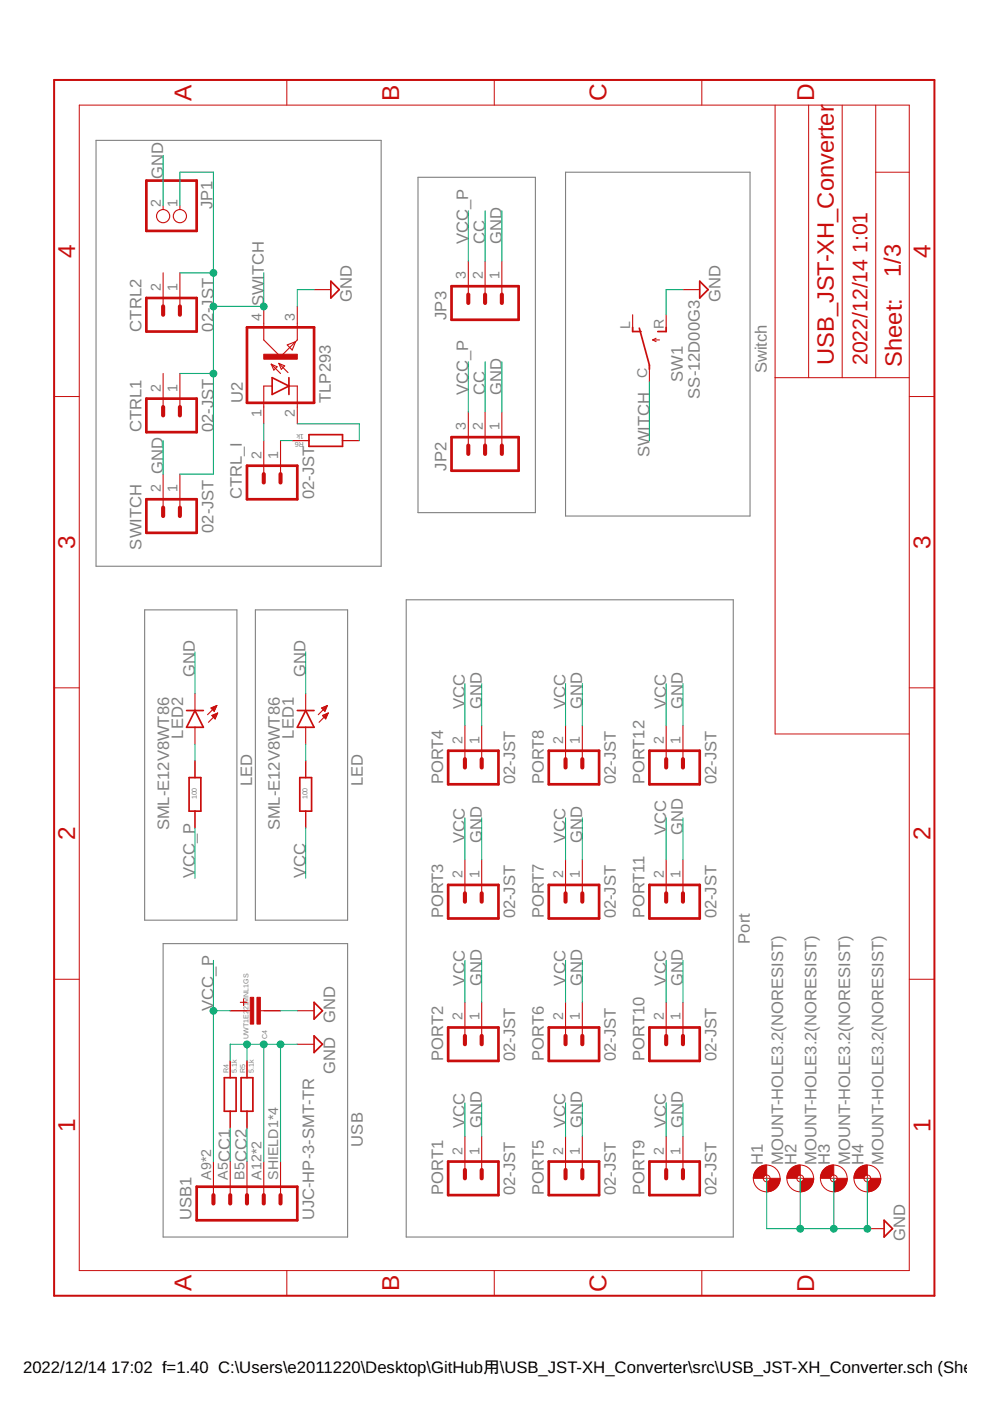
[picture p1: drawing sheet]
<svg xmlns="http://www.w3.org/2000/svg" width="210mm" height="297mm" viewBox="0 0 210 297" stroke-linecap="round" stroke-linejoin="round" font-family="sans-serif">
<path d="M20.4 29.8h60.4v90.3h-60.4zM88.6 37.6h24.9v71.1h-24.9zM119.9 36.5h39.1v72.9h-39.1zM30.7 129.3h19.5v65.8h-19.5zM54.1 129.3h19.6v65.8h-19.6zM86.1 127.2h69.4v135.1h-69.4zM34.6 200.1h39.1v62.2h-39.1z" fill="none" stroke="#808080" stroke-width=".23"/>
<g fill="none" stroke="#c90d0c" stroke-width=".21">
<path d="M60.8 17v5.3M104.8 17v5.3M148.8 17v5.3M16.8 22.3h176v247.1h-176zM164.3 22.3v133.3h28.5M171.4 22.3v57.8M178.6 22.3v57.8M185.7 36.5h7.1M185.7 22.3v57.8M11.5 84.1h5.3M164.3 80.1h28.5M192.8 84.1h5.3"/>
<path d="M11.5 145.8h5.3M192.8 145.8h5.3M11.5 207.6h5.3M192.8 207.6h5.3M161.9 249.8h1.4M162.6 249.1v1.4M169 249.8h1.4M169.7 249.1v1.4M176.1 249.8h1.4M176.8 249.1v1.4M183.2 249.8h1.4M183.9 249.1v1.4"/>
<path d="M60.8 269.4v5.3M104.8 269.4v5.3M148.8 269.4v5.3"/>
<circle cx="162.6" cy="249.9" r="2.84"/>
<circle cx="162.6" cy="249.9" r=".72"/>
<circle cx="169.7" cy="249.9" r="2.84"/>
<circle cx="169.7" cy="249.9" r=".72"/>
<circle cx="176.8" cy="249.9" r="2.84"/>
<circle cx="176.8" cy="249.9" r=".72"/>
<circle cx="183.9" cy="249.9" r="2.84"/>
<circle cx="183.9" cy="249.9" r=".72"/>
</g>
<path d="M11.5 17h186.6v257.7h-186.6z" fill="none" stroke="#c90d0c" stroke-width=".42"/>
<g fill="none" stroke="#c90d0c" stroke-width=".57">
<path d="M31 38.3h10.7v10.7h-10.7zM31 63.2h10.7v7.1h-10.7zM52.4 69.4h14.2v16h-14.2zM95.7 60.7h14.3v7.1h-14.3zM31 84.5h10.7v7.1h-10.7zM52.4 98.7h10.6v7.2h-10.6zM95.7 92.7h14.3v7.1h-14.3zM31 105.9h10.7v7.1h-10.7zM95 159.2h10.7v7.1h-10.7zM116.4 159.2h10.6v7.1h-10.6zM137.7 159.2h10.7v7.1h-10.7zM95 187.6h10.7v7.1h-10.7z"/>
<path d="M116.4 187.6h10.6v7.1h-10.6zM137.7 187.6h10.7v7.1h-10.7zM95 217.8h10.7v7.1h-10.7zM116.4 217.8h10.6v7.1h-10.6zM137.7 217.8h10.7v7.1h-10.7zM41.7 251.6h21.3v7.1h-21.3zM95 246.3h10.7v7.1h-10.7zM116.4 246.3h10.6v7.1h-10.6zM137.7 246.3h10.7v7.1h-10.7z"/>
</g>
<g fill="none" stroke="#c90d0c" stroke-width=".87">
<path d="M34.6 65v1.7M38.1 65v1.7M99.3 62.5v1.7M102.8 62.5v1.7M106.4 62.5v1.7M34.6 86.3v1.8M38.1 86.3v1.8M99.3 94.5v1.7M102.8 94.5v1.7M106.4 94.5v1.7M34.6 107.6v1.8M38.1 107.6v1.8"/>
<path d="M55.9 100.5v1.8M59.5 100.5v1.8M98.6 161v1.7M102.1 161v1.7M119.9 161v1.7M123.5 161v1.7M141.2 161v1.7M144.8 161v1.7M98.6 189.4v1.8M102.1 189.4v1.8M119.9 189.4v1.8M123.5 189.4v1.8"/>
<path d="M141.2 189.4v1.8M144.8 189.4v1.8M98.6 219.6v1.8M102.1 219.6v1.8M119.9 219.6v1.8M123.5 219.6v1.8M141.2 219.6v1.8M144.8 219.6v1.8M45.3 253.4v1.8M48.8 253.4v1.8M52.4 253.4v1.8M55.9 253.4v1.8"/>
<path d="M59.5 253.4v1.8M98.6 248.1v1.7M102.1 248.1v1.7M119.9 248.1v1.7M123.5 248.1v1.7M141.2 248.1v1.7M144.8 248.1v1.7"/>
</g>
<g fill="none" stroke="#c90d0c" stroke-width=".23">
<path d="M34.6 43.6v.8M34.6 57.8v7.2M38.1 43.6v.8M38.1 57.8v7.2M99.3 55.4v7.1M102.8 55.4v7.1M106.4 55.4v7.1M34.6 79.2v7.1M38.1 79.2v7.1M55.9 65v7.1l3.6 3.5 3.5-3.5v-7.1M57.5 77.2l1.3 .6-.7 .7zM57.5 77.2l2 2"/>
<path d="M59.1 77l2 2M59.1 77l1.3 .6-.8 .7zM60.9 73.1l1.8-.7-.7 1.8zM66.6 61.4h3.5M134.1 66.7v3.6M137.7 77.4v3.6M138.4 72.1l.7 .3M138.4 72.1h1.4M139.1 71.7l-.7 .4M141.2 66.7v3.6M144.8 61.4h3.6M55.9 93.4v7.1"/>
<path d="M57.7 81.9h-1.8v8M59.5 93.4v7.1M61.3 81.9h1.7v8M62 93.4h3.5M72.6 93.4h3.6M99.3 87.4v7.1M102.8 87.4v7.1M106.4 87.4v7.1M34.6 100.5v7.1M38.1 100.5v7.1M41.3 147.1v3.5M41.3 154.2v3.6"/>
<path d="M44.9 150v.3M45.1 150v.5M45.1 151.6v.3M45.3 149.9v.7M45.3 151.6v.5M45.4 149.8v1M45.4 151.5v.8M45.6 149.7v.7M45.6 151.4v1M45.8 149.6v.4M45.8 151.3v.7M46 149.6l-2 1.9"/>
<path d="M46 151.3v.3M46 149.6l-.6 1.2M46 149.6l-1.3 .5 .7 .7M46.1 151.2l-1.9 1.9M46.1 151.2l-.5 1.2M46.1 151.2l-1.2 .5 .7 .7M64.8 147.1v3.5M64.8 154.2v3.6M68.2 150.1l1.2-.5-.5 1.2zM68.3 150.1v.1M68.4 151.7l1.2-.5-.5 1.2zM68.5 150v.4"/>
<path d="M68.5 151.7v.1M68.7 149.9v.7M68.7 151.6v.4M68.9 149.8v1M68.9 151.5v.7M69 149.8v.7M69 151.4v1M69.2 149.7v.4M69.2 151.3v.8M69.4 149.6h.1M69.4 151.3v.4M69.4 149.6l-1.9 1.9"/>
<path d="M69.6 151.2h.1M69.6 151.2l-2 1.9M98.6 153.8v7.2M102.1 153.8v7.2M119.9 153.8v7.2M123.5 153.8v7.2M141.2 153.8v7.2M144.8 153.8v7.2M41.3 161.3v3.6M41.3 172v3.5M64.8 161.3v3.6M64.8 172v3.5"/>
<path d="M98.6 182.3v7.1M102.1 182.3v7.1M119.9 182.3v7.1M123.5 182.3v7.1M141.2 182.3v7.1M144.8 182.3v7.1M48.8 214.3h4.3M50.9 212.5h1.5M51.6 211.8v1.4M55.2 214.3h4.3M63 214.3h3.6M98.6 212.5v7.1"/>
<path d="M102.1 212.5v7.1M119.9 212.5v7.1M123.5 212.5v7.1M141.2 212.5v7.1M144.8 212.5v7.1M48.8 224.9v3.6M48.8 235.6v3.6M52.4 224.9v3.6M52.4 235.6v3.6M63 221.4h3.6M45.3 246.3v7.1M48.8 246.3v7.1"/>
<path d="M52.4 246.3v7.1M55.9 246.3v7.1M59.5 246.3v7.1M98.6 240.9v7.2M102.1 240.9v7.2M119.9 240.9v7.2M123.5 240.9v7.2M141.2 240.9v7.2M144.8 240.9v7.2M183.9 260.5h3.6"/>
<circle cx="34.6" cy="45.8" r="1.4"/>
<circle cx="38.1" cy="45.8" r="1.4"/>
</g>
<g fill="none" stroke="#c90d0c" stroke-width=".36">
<path d="M70.1 59.6l1.8 1.8-1.8 1.8zM148.4 59.6l1.7 1.8-1.7 1.8zM134.1 69.4v.9h1.8M135.6 69.6l2.1 7.8v.9M141.2 69.4v.9h-1.7M57.7 80.1l3.6 1.8-3.6 1.7zM61.3 80.1v3.5M65.5 92.2h7.1v2.4h-7.1zM39.6 150.6h3.5M41.3 150.6l1.8 3.6h-3.5zM63 150.6h3.6M64.8 150.6l1.8 3.6h-3.6z"/>
<path d="M40.1 164.9h2.5v7.1h-2.5zM63.6 164.9h2.5v7.1h-2.5zM66.6 212.5l1.8 1.8-1.8 1.8zM66.6 219.6l1.8 1.8-1.8 1.8zM47.6 228.5h2.5v7.1h-2.5zM51.1 228.5h2.5v7.1h-2.5zM187.5 258.7l1.7 1.8-1.7 1.8z"/>
</g>
<g fill="#c90d0c" stroke="#c90d0c" stroke-width=".21">
<path d="M160.4 248l1.1-.8 1.1-.2v2.1l-.6 .3-.1 .4h-2.2l.2-1z" fill-rule="evenodd"/>
<path d="M162.6 250.5l.6-.2 .1-.5h2.1a2.83 2.83 0 0 1-2.8 2.9z" fill-rule="evenodd"/>
<path d="M167.5 248l1.1-.8 1.1-.2v2.1l-.6 .3-.1 .4h-2.2l.2-1z" fill-rule="evenodd"/>
<path d="M169.7 250.5l.6-.2 .1-.5h2.1a2.83 2.83 0 0 1-2.8 2.9z" fill-rule="evenodd"/>
<path d="M174.6 248l1.1-.8 1.1-.2v2.1l-.6 .3-.1 .4h-2.2l.3-1z" fill-rule="evenodd"/>
<path d="M176.8 250.5l.4-.1 .3-.6h2.1a2.83 2.83 0 0 1-2.8 2.9z" fill-rule="evenodd"/>
<path d="M181.7 248l1.1-.8 1.1-.2v2.1l-.4 .2-.3 .5h-2.1l.2-1z" fill-rule="evenodd"/>
<path d="M183.9 250.5l.4-.1 .3-.6h2.2a2.83 2.83 0 0 1-2.9 2.9z" fill-rule="evenodd"/>
</g>
<g fill="#c90d0c" stroke="#c90d0c" stroke-width=".21">
<path d="M55.9 75.1h7.1v1.1h-7.1z"/>
<path d="M54.5 211.5h.7v5.6h-.7z"/>
<path d="M53.1 211.5h.7v5.6h-.7z"/>
</g>
<g fill="none" stroke="#0dab76" stroke-width=".23">
<path d="M34.6 33v10.6M38.1 43.6v-7.1h7.2v64h-7.2M38.1 57.8h7.2M55.9 57.8v7.2h-10.6M99.3 44.7v10.7M102.8 44.7v10.7M106.4 44.7v10.7M38.1 79.2h7.2M66.6 61.4h-3.6v3.6M99.3 76.7v10.7M102.8 76.7v10.7M106.4 76.7v10.7"/>
<path d="M144.8 61.4h-3.6v5.3M34.6 93.4v7.1M55.9 89.9v3.5M59.5 93.4h2.5M63 89.9h13.2v3.5M137.7 81v12.4M41.3 138.2v8.9M64.8 138.2v8.9M41.3 157.8v3.5M64.8 157.8v3.5M98.6 144.9v8.9M102.1 144.9v8.9"/>
<path d="M119.9 144.9v8.9M123.5 144.9v8.9M141.2 144.9v8.9M144.8 144.9v8.9M41.3 175.5v10.7M64.8 175.5v10.7M98.6 173.4v8.9M102.1 173.4v8.9M119.9 173.4v8.9M123.5 173.4v8.9M141.2 173.4v8.9M144.8 173.4v8.9"/>
<path d="M45.3 214.3h3.5M45.3 203.6v42.7M59.5 214.3h3.5M98.6 203.6v8.9M102.1 203.6v8.9M119.9 203.6v8.9M123.5 203.6v8.9M141.2 203.6v8.9M144.8 203.6v8.9M48.8 239.2v7.1M52.4 221.4v3.5M52.4 239.2v7.1"/>
<path d="M55.9 221.4v24.9M59.5 221.4v24.9M63 221.4h-14.2v3.5M98.6 233.8v7.1M102.1 233.8v7.1M119.9 233.8v7.1M123.5 233.8v7.1M141.2 233.8v7.1M144.8 233.8v7.1M162.6 249.8v10.7h21.3v-10.7M169.7 249.8v10.7M176.8 249.8v10.7"/>
</g>
<g fill="#0dab76" stroke="#0dab76" stroke-width=".21">
<circle cx="183.9" cy="260.5" r=".72"/>
<circle cx="176.8" cy="260.5" r=".72"/>
<circle cx="169.7" cy="260.5" r=".72"/>
<circle cx="59.5" cy="221.4" r=".72"/>
<circle cx="55.9" cy="221.4" r=".72"/>
<circle cx="52.4" cy="221.4" r=".72"/>
<circle cx="45.3" cy="214.3" r=".72"/>
<circle cx="45.3" cy="79.2" r=".72"/>
<circle cx="45.3" cy="65" r=".72"/>
<circle cx="55.9" cy="65" r=".72"/>
<circle cx="45.3" cy="57.9" r=".72"/>
</g>
<g font-size="5.2" fill="#c90d0c">
<text x="40.6" y="21.3" transform="rotate(-90 40.6 21.3)">A</text>
<text x="84.6" y="21.3" transform="rotate(-90 84.6 21.3)">B</text>
<text x="128.6" y="21.5" transform="rotate(-90 128.6 21.5)">C</text>
<text x="172.6" y="21.5" transform="rotate(-90 172.6 21.5)">D</text>
<text x="16" y="54.6" transform="rotate(-90 16 54.6)">4</text>
<text x="197.3" y="54.6" transform="rotate(-90 197.3 54.6)">4</text>
<text x="16" y="116.4" transform="rotate(-90 16 116.4)">3</text>
<text x="197.3" y="116.4" transform="rotate(-90 197.3 116.4)">3</text>
<text x="16" y="178.2" transform="rotate(-90 16 178.2)">2</text>
<text x="197.3" y="178.2" transform="rotate(-90 197.3 178.2)">2</text>
<text x="16" y="239.9" transform="rotate(-90 16 239.9)">1</text>
<text x="197.3" y="239.9" transform="rotate(-90 197.3 239.9)">1</text>
<text x="40.6" y="273.8" transform="rotate(-90 40.6 273.8)">A</text>
<text x="84.6" y="273.8" transform="rotate(-90 84.6 273.8)">B</text>
<text x="128.6" y="273.9" transform="rotate(-90 128.6 273.9)">C</text>
<text x="172.6" y="273.9" transform="rotate(-90 172.6 273.9)">D</text>
</g>
<g font-size="5" fill="#c90d0c">
<text x="191" y="58.7" transform="rotate(-90 191 58.7)">1/3</text>
<text x="176.8" y="77.4" transform="rotate(-90 176.8 77.4)">USB_JST-XH_Converter</text>
<text x="191.2" y="77.8" transform="rotate(-90 191.2 77.8)">Sheet:</text>
</g>
<g font-size="4.5" fill="#c90d0c">
<text x="183.9" y="53.7" transform="rotate(-90 183.9 53.7)">1:01</text>
<text x="183.9" y="77.4" transform="rotate(-90 183.9 77.4)">2022/12/14</text>
</g>
<g font-size="3.5" fill="#808080">
<text x="34.6" y="37.9" transform="rotate(-90 34.6 37.9)">GND</text>
<text x="45.1" y="44.3" transform="rotate(-90 45.1 44.3)">JP1</text>
<text x="99.3" y="51.8" transform="rotate(-90 99.3 51.8)">VCC_P</text>
<text x="102.8" y="51.8" transform="rotate(-90 102.8 51.8)">CC</text>
<text x="106.4" y="51.8" transform="rotate(-90 106.4 51.8)">GND</text>
<text x="55.9" y="65" transform="rotate(-90 55.9 65)">SWITCH</text>
<text x="74.6" y="64.1" transform="rotate(-90 74.6 64.1)">GND</text>
<text x="152.8" y="64.1" transform="rotate(-90 152.8 64.1)">GND</text>
<text x="30" y="70.3" transform="rotate(-90 30 70.3)">CTRL2</text>
<text x="45.3" y="70.3" transform="rotate(-90 45.3 70.3)">02-JST</text>
<text x="94.7" y="67.8" transform="rotate(-90 94.7 67.8)">JP3</text>
<text x="99.3" y="83.8" transform="rotate(-90 99.3 83.8)">VCC_P</text>
<text x="102.8" y="83.8" transform="rotate(-90 102.8 83.8)">CC</text>
<text x="106.4" y="83.8" transform="rotate(-90 106.4 83.8)">GND</text>
<text x="144.8" y="81" transform="rotate(-90 144.8 81)">SW1</text>
<text x="162.6" y="79.2" transform="rotate(-90 162.6 79.2)">Switch</text>
<text x="51.5" y="85.4" transform="rotate(-90 51.5 85.4)">U2</text>
<text x="70.1" y="85.4" transform="rotate(-90 70.1 85.4)">TLP293</text>
<text x="148.3" y="84.5" transform="rotate(-90 148.3 84.5)">SS-12D00G3</text>
<text x="30" y="91.6" transform="rotate(-90 30 91.6)">CTRL1</text>
<text x="45.3" y="91.6" transform="rotate(-90 45.3 91.6)">02-JST</text>
<text x="34.6" y="100.5" transform="rotate(-90 34.6 100.5)">GND</text>
<text x="94.7" y="99.8" transform="rotate(-90 94.7 99.8)">JP2</text>
<text x="137.7" y="97" transform="rotate(-90 137.7 97)">SWITCH</text>
<text x="51.3" y="105.8" transform="rotate(-90 51.3 105.8)">CTRL_I</text>
<text x="66.6" y="105.8" transform="rotate(-90 66.6 105.8)">02-JST</text>
<text x="45.3" y="113" transform="rotate(-90 45.3 113)">02-JST</text>
<text x="30" y="116.5" transform="rotate(-90 30 116.5)">SWITCH</text>
<text x="41.3" y="143.5" transform="rotate(-90 41.3 143.5)">GND</text>
<text x="64.8" y="143.5" transform="rotate(-90 64.8 143.5)">GND</text>
<text x="98.6" y="150.3" transform="rotate(-90 98.6 150.3)">VCC</text>
<text x="102.1" y="150.3" transform="rotate(-90 102.1 150.3)">GND</text>
<text x="119.9" y="150.3" transform="rotate(-90 119.9 150.3)">VCC</text>
<text x="123.5" y="150.3" transform="rotate(-90 123.5 150.3)">GND</text>
<text x="141.2" y="150.3" transform="rotate(-90 141.2 150.3)">VCC</text>
<text x="144.8" y="150.3" transform="rotate(-90 144.8 150.3)">GND</text>
<text x="38.9" y="156.6" transform="rotate(-90 38.9 156.6)">LED2</text>
<text x="62.3" y="156.6" transform="rotate(-90 62.3 156.6)">LED1</text>
<text x="53.4" y="166.6" transform="rotate(-90 53.4 166.6)">LED</text>
<text x="76.9" y="166.6" transform="rotate(-90 76.9 166.6)">LED</text>
<text x="94" y="166.3" transform="rotate(-90 94 166.3)">PORT4</text>
<text x="109.2" y="166.3" transform="rotate(-90 109.2 166.3)">02-JST</text>
<text x="115.3" y="166.3" transform="rotate(-90 115.3 166.3)">PORT8</text>
<text x="130.6" y="166.3" transform="rotate(-90 130.6 166.3)">02-JST</text>
<text x="136.6" y="166.3" transform="rotate(-90 136.6 166.3)">PORT12</text>
<text x="151.9" y="166.3" transform="rotate(-90 151.9 166.3)">02-JST</text>
<text x="35.8" y="176.1" transform="rotate(-90 35.8 176.1)">SML-E12V8WT86</text>
<text x="59.3" y="176.1" transform="rotate(-90 59.3 176.1)">SML-E12V8WT86</text>
<text x="98.6" y="178.7" transform="rotate(-90 98.6 178.7)">VCC</text>
<text x="102.1" y="178.7" transform="rotate(-90 102.1 178.7)">GND</text>
<text x="119.9" y="178.7" transform="rotate(-90 119.9 178.7)">VCC</text>
<text x="123.5" y="178.7" transform="rotate(-90 123.5 178.7)">GND</text>
<text x="141.2" y="177" transform="rotate(-90 141.2 177)">VCC</text>
<text x="144.8" y="177" transform="rotate(-90 144.8 177)">GND</text>
<text x="41.3" y="186.2" transform="rotate(-90 41.3 186.2)">VCC_P</text>
<text x="64.8" y="186.2" transform="rotate(-90 64.8 186.2)">VCC</text>
<text x="94" y="194.7" transform="rotate(-90 94 194.7)">PORT3</text>
<text x="109.2" y="194.7" transform="rotate(-90 109.2 194.7)">02-JST</text>
<text x="115.3" y="194.7" transform="rotate(-90 115.3 194.7)">PORT7</text>
<text x="130.6" y="194.7" transform="rotate(-90 130.6 194.7)">02-JST</text>
<text x="136.6" y="194.7" transform="rotate(-90 136.6 194.7)">PORT11</text>
<text x="151.9" y="194.7" transform="rotate(-90 151.9 194.7)">02-JST</text>
<text x="159" y="200.1" transform="rotate(-90 159 200.1)">Port</text>
<text x="98.6" y="208.9" transform="rotate(-90 98.6 208.9)">VCC</text>
<text x="102.1" y="208.9" transform="rotate(-90 102.1 208.9)">GND</text>
<text x="119.9" y="208.9" transform="rotate(-90 119.9 208.9)">VCC</text>
<text x="123.5" y="208.9" transform="rotate(-90 123.5 208.9)">GND</text>
<text x="141.2" y="208.9" transform="rotate(-90 141.2 208.9)">VCC</text>
<text x="144.8" y="208.9" transform="rotate(-90 144.8 208.9)">GND</text>
<text x="45.3" y="214.3" transform="rotate(-90 45.3 214.3)">VCC_P</text>
<text x="71" y="216.9" transform="rotate(-90 71 216.9)">GND</text>
<text x="71" y="227.6" transform="rotate(-90 71 227.6)">GND</text>
<text x="94" y="224.9" transform="rotate(-90 94 224.9)">PORT2</text>
<text x="109.2" y="224.9" transform="rotate(-90 109.2 224.9)">02-JST</text>
<text x="115.3" y="224.9" transform="rotate(-90 115.3 224.9)">PORT6</text>
<text x="130.6" y="224.9" transform="rotate(-90 130.6 224.9)">02-JST</text>
<text x="136.6" y="224.9" transform="rotate(-90 136.6 224.9)">PORT10</text>
<text x="151.9" y="224.9" transform="rotate(-90 151.9 224.9)">02-JST</text>
<text x="98.6" y="239.2" transform="rotate(-90 98.6 239.2)">VCC</text>
<text x="102.1" y="239.2" transform="rotate(-90 102.1 239.2)">GND</text>
<text x="119.9" y="239.2" transform="rotate(-90 119.9 239.2)">VCC</text>
<text x="123.5" y="239.2" transform="rotate(-90 123.5 239.2)">GND</text>
<text x="141.2" y="239.2" transform="rotate(-90 141.2 239.2)">VCC</text>
<text x="144.8" y="239.2" transform="rotate(-90 144.8 239.2)">GND</text>
<text x="76.9" y="243.1" transform="rotate(-90 76.9 243.1)">USB</text>
<text x="48.8" y="246.3" transform="rotate(-90 48.8 246.3)">CC1</text>
<text x="52.4" y="246.3" transform="rotate(-90 52.4 246.3)">CC2</text>
<text x="161.8" y="247" transform="rotate(-90 161.8 247)">H1</text>
<text x="166" y="247" transform="rotate(-90 166 247)">MOUNT-HOLE3.2(NORESIST)</text>
<text x="168.9" y="247" transform="rotate(-90 168.9 247)">H2</text>
<text x="173.1" y="247" transform="rotate(-90 173.1 247)">MOUNT-HOLE3.2(NORESIST)</text>
<text x="176" y="247" transform="rotate(-90 176 247)">H3</text>
<text x="180.2" y="247" transform="rotate(-90 180.2 247)">MOUNT-HOLE3.2(NORESIST)</text>
<text x="183.1" y="247" transform="rotate(-90 183.1 247)">H4</text>
<text x="187.3" y="247" transform="rotate(-90 187.3 247)">MOUNT-HOLE3.2(NORESIST)</text>
<text x="94" y="253.4" transform="rotate(-90 94 253.4)">PORT1</text>
<text x="109.2" y="253.4" transform="rotate(-90 109.2 253.4)">02-JST</text>
<text x="115.3" y="253.4" transform="rotate(-90 115.3 253.4)">PORT5</text>
<text x="130.6" y="253.4" transform="rotate(-90 130.6 253.4)">02-JST</text>
<text x="136.6" y="253.4" transform="rotate(-90 136.6 253.4)">PORT9</text>
<text x="151.9" y="253.4" transform="rotate(-90 151.9 253.4)">02-JST</text>
<text x="40.6" y="258.7" transform="rotate(-90 40.6 258.7)">USB1</text>
<text x="66.6" y="258.7" transform="rotate(-90 66.6 258.7)">UJC-HP-3-SMT-TR</text>
<text x="191.9" y="263.2" transform="rotate(-90 191.9 263.2)">GND</text>
</g>
<g font-size="3.5">
<text x="4.9" y="291.1">2022/12/14</text>
<text x="23.6" y="291.1">17:02 f=1.40 C:\Users\e2011220\Desktop\GitHub用\USB_JST-XH_Converter\src\USB_JST-XH_Converter.sch (Sheet:</text>
</g>
<g font-size="3" fill="#808080">
<text x="34.1" y="43.9" transform="rotate(-90 34.1 43.9)">2</text>
<text x="37.6" y="43.9" transform="rotate(-90 37.6 43.9)">1</text>
<text x="98.8" y="59.2" transform="rotate(-90 98.8 59.2)">3</text>
<text x="102.3" y="59.2" transform="rotate(-90 102.3 59.2)">2</text>
<text x="105.9" y="59.2" transform="rotate(-90 105.9 59.2)">1</text>
<text x="34.1" y="61.7" transform="rotate(-90 34.1 61.7)">2</text>
<text x="37.6" y="61.7" transform="rotate(-90 37.6 61.7)">1</text>
<text x="55.4" y="68" transform="rotate(-90 55.4 68)">4</text>
<text x="62.5" y="68" transform="rotate(-90 62.5 68)">3</text>
<text x="133.6" y="69.8" transform="rotate(-90 133.6 69.8)">L</text>
<text x="140.7" y="69.8" transform="rotate(-90 140.7 69.8)">R</text>
<text x="34.1" y="83" transform="rotate(-90 34.1 83)">2</text>
<text x="37.6" y="83" transform="rotate(-90 37.6 83)">1</text>
<text x="137.2" y="80.1" transform="rotate(-90 137.2 80.1)">C</text>
<text x="55.4" y="88.5" transform="rotate(-90 55.4 88.5)">1</text>
<text x="62.5" y="88.5" transform="rotate(-90 62.5 88.5)">2</text>
<text x="98.8" y="91.2" transform="rotate(-90 98.8 91.2)">3</text>
<text x="102.3" y="91.2" transform="rotate(-90 102.3 91.2)">2</text>
<text x="105.9" y="91.2" transform="rotate(-90 105.9 91.2)">1</text>
<text x="55.4" y="97.2" transform="rotate(-90 55.4 97.2)">2</text>
<text x="59" y="97.2" transform="rotate(-90 59 97.2)">1</text>
<text x="34.1" y="104.4" transform="rotate(-90 34.1 104.4)">2</text>
<text x="37.6" y="104.4" transform="rotate(-90 37.6 104.4)">1</text>
<text x="98.1" y="157.7" transform="rotate(-90 98.1 157.7)">2</text>
<text x="101.6" y="157.7" transform="rotate(-90 101.6 157.7)">1</text>
<text x="119.4" y="157.7" transform="rotate(-90 119.4 157.7)">2</text>
<text x="123" y="157.7" transform="rotate(-90 123 157.7)">1</text>
<text x="140.7" y="157.7" transform="rotate(-90 140.7 157.7)">2</text>
<text x="144.3" y="157.7" transform="rotate(-90 144.3 157.7)">1</text>
<text x="98.1" y="186.1" transform="rotate(-90 98.1 186.1)">2</text>
<text x="101.6" y="186.1" transform="rotate(-90 101.6 186.1)">1</text>
<text x="119.4" y="186.1" transform="rotate(-90 119.4 186.1)">2</text>
<text x="123" y="186.1" transform="rotate(-90 123 186.1)">1</text>
<text x="140.7" y="186.1" transform="rotate(-90 140.7 186.1)">2</text>
<text x="144.3" y="186.1" transform="rotate(-90 144.3 186.1)">1</text>
<text x="98.1" y="216.3" transform="rotate(-90 98.1 216.3)">2</text>
<text x="101.6" y="216.3" transform="rotate(-90 101.6 216.3)">1</text>
<text x="119.4" y="216.3" transform="rotate(-90 119.4 216.3)">2</text>
<text x="123" y="216.3" transform="rotate(-90 123 216.3)">1</text>
<text x="140.7" y="216.3" transform="rotate(-90 140.7 216.3)">2</text>
<text x="144.3" y="216.3" transform="rotate(-90 144.3 216.3)">1</text>
<text x="98.1" y="244.8" transform="rotate(-90 98.1 244.8)">2</text>
<text x="101.6" y="244.8" transform="rotate(-90 101.6 244.8)">1</text>
<text x="119.4" y="244.8" transform="rotate(-90 119.4 244.8)">2</text>
<text x="123" y="244.8" transform="rotate(-90 123 244.8)">1</text>
<text x="140.7" y="244.8" transform="rotate(-90 140.7 244.8)">2</text>
<text x="144.3" y="244.8" transform="rotate(-90 144.3 244.8)">1</text>
<text x="44.8" y="250.1" transform="rotate(-90 44.8 250.1)">A9*2</text>
<text x="48.3" y="250.1" transform="rotate(-90 48.3 250.1)">A5</text>
<text x="51.9" y="250.1" transform="rotate(-90 51.9 250.1)">B5</text>
<text x="55.4" y="250.1" transform="rotate(-90 55.4 250.1)">A12*2</text>
<text x="59" y="250.1" transform="rotate(-90 59 250.1)">SHIELD1*4</text>
</g>
<g font-size="1.5" fill="#808080">
<text x="64.5" y="92" transform="rotate(-180 64.5 92)">1k</text>
<text x="64.5" y="93.8" transform="rotate(-180 64.5 93.8)">R6</text>
<text x="41.7" y="169.5" transform="rotate(-90 41.7 169.5)">100</text>
<text x="65.2" y="169.5" transform="rotate(-90 65.2 169.5)">100</text>
<text x="52.7" y="214.2" transform="rotate(-90 52.7 214.2)">21MNL1GS</text>
<text x="52.7" y="220.3" transform="rotate(-90 52.7 220.3)">UWT1E2</text>
<text x="56.6" y="220.3" transform="rotate(-90 56.6 220.3)">C4</text>
<text x="48.5" y="227.4" transform="rotate(-90 48.5 227.4)">R4</text>
<text x="50.2" y="227.4" transform="rotate(-90 50.2 227.4)">5.1k</text>
<text x="52" y="227.4" transform="rotate(-90 52 227.4)">R5</text>
<text x="53.8" y="227.4" transform="rotate(-90 53.8 227.4)">5.1k</text>
</g>
</svg>
